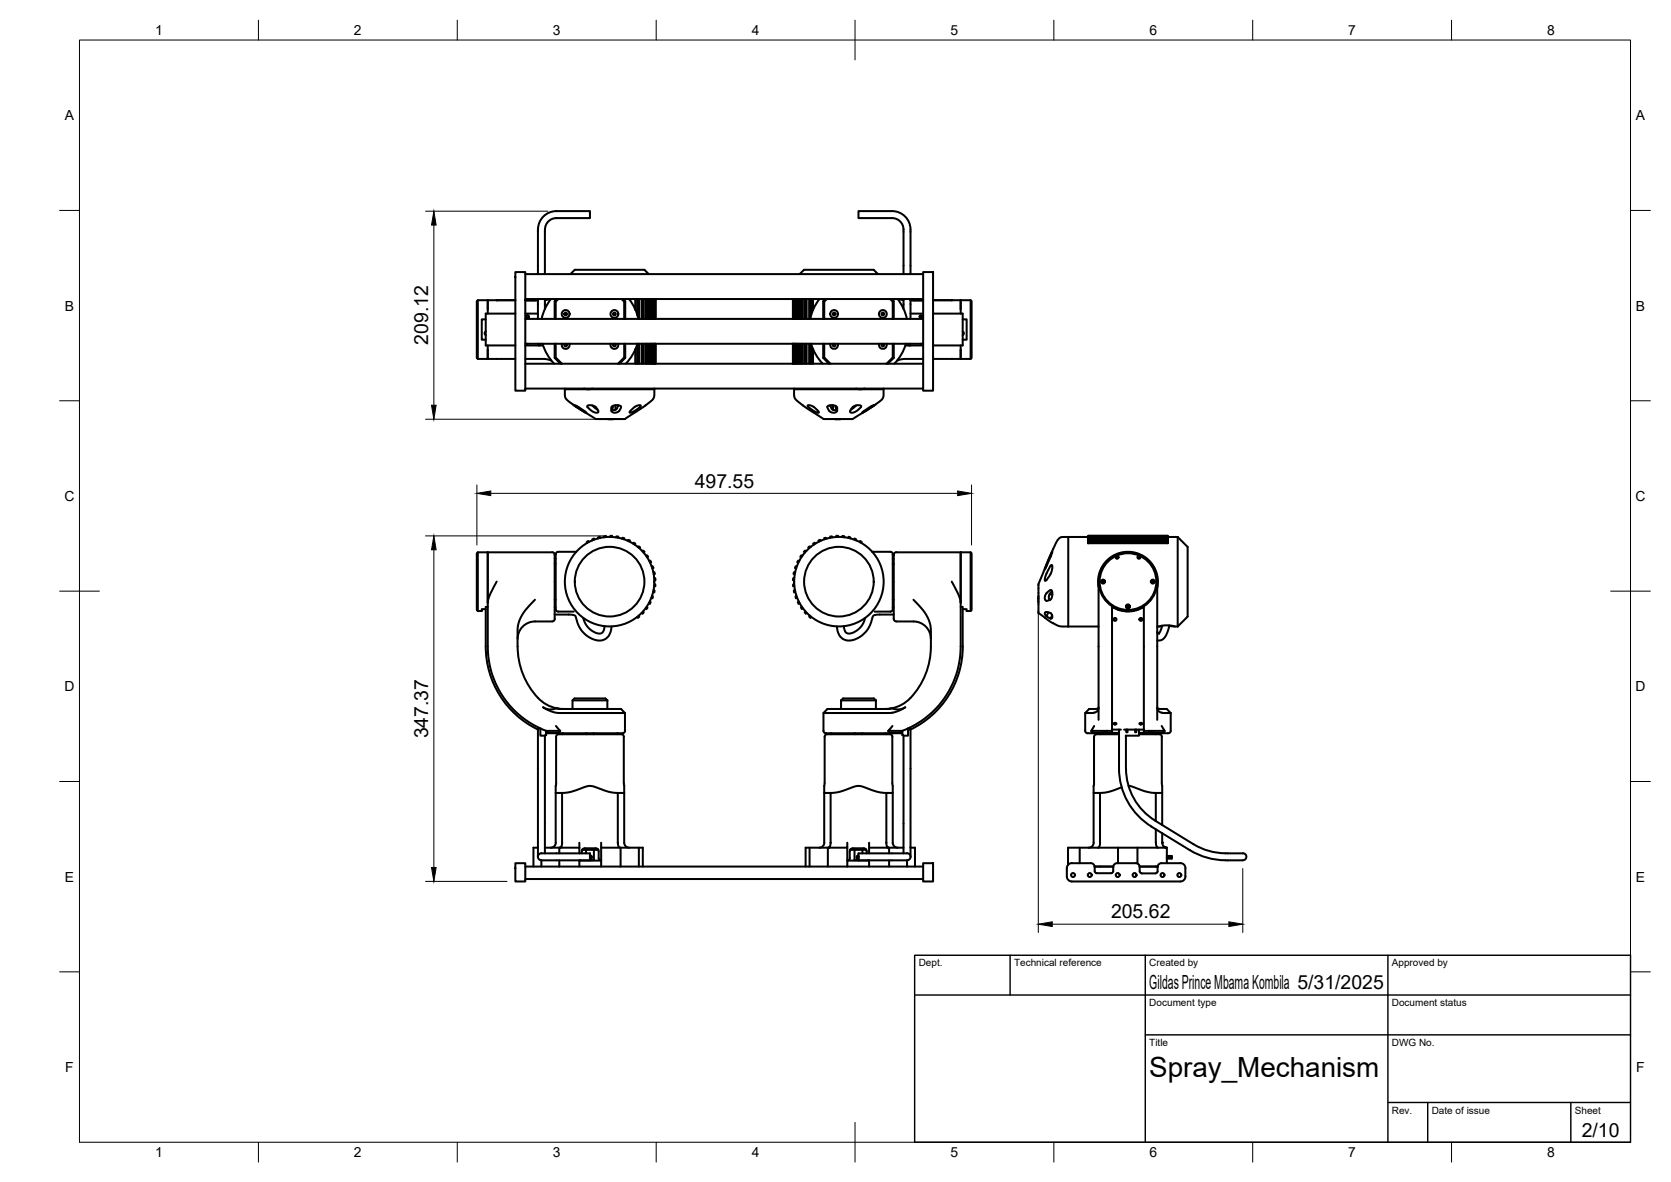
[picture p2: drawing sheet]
<svg xmlns="http://www.w3.org/2000/svg" width="420mm" height="297mm" viewBox="0 0 420 297" stroke-linecap="round" stroke-linejoin="round" font-family="sans-serif">
<!-- layer: Visible -->
<g fill="none" stroke="#000" stroke-width=".51">
<path d="M139.9 53.1h8.4v1.7h-8.4M139.9 54.8a2.98 2.98 0 0 0-2.9 3.5v10.6M139.9 53.1a4.7 4.7 0 0 0-4.6 5.2v10.6M120.1 75.4v14.8M122.6 75.4v3.4M122.6 75.4h-2.5a2.65 2.65 0 0 0-.2 2.1v10.6a2.76 2.76 0 0 0 .2 2.1h2.5M122.6 75.4h7h-4.7M129.6 78.8h-7.5v8h7.5M129.6 68.4h2.5v29.8h-2.5zM132.1 75.4h3.2M132.1 75.4h2.4zM132.1 78.8h3.2"/>
<path d="M132.1 68.9h100M132.1 75.1h100M134.5 75.4h.8M135.3 75.1v5M137 75.1v2.5M138.3 75.1l-1.3 .3M138.5 75.1a12.5 12.5 0 0 0-2.3 5M140 75.1l-.5 .6v4.4M140.4 75.1l-.7 .7v4.3M143.4 68.9l1.1-1.1h17.5l1.1 1.1M156.3 75.1l.7 .7v4.3M156.7 75.1l.5 .6v4.4"/>
<path d="M158.2 75.1a12.5 12.5 0 0 1 2.3 5M159.8 75.1v2.8M160.3 75.1v4.1M160.4 75.1v4.6M160.7 75.1v5M161.4 75.1v5M161.6 75.1v5M161.9 75.1v5M162.3 75.1v5M162.6 75.1v5M162.8 75.1v5M163.2 75.1v5"/>
<path d="M163.4 75.1v5M163.6 75.1v5M163.8 75.1v5M164.1 75.1v5M164.2 75.1v5M164.5 75.1v5M164.6 75.1v5M164.8 75.1v5M199.4 75.1v5M199.6 75.1v5M199.7 75.1v5M200 75.1v5"/>
<path d="M200.1 75.1v5M200.4 75.1v5M200.6 75.1v5M200.8 75.1v5M201 75.1v5M201.1 68.9l1.1-1.1h17.5l1.1 1.1M201.4 75.1v5M201.6 75.1v5M201.8 75.1v5M202.3 75.1v5M202.6 75.1v5M202.8 75.1v5"/>
<path d="M203.5 75.1v5M203.8 75.1v4.6M203.9 75.1v4.1M204.4 75.1v2.8M204.4 75.1v2.7M206.1 75.1a12.5 12.5 0 0 0-2.4 5M207.5 75.1l-.5 .6v4.4M207.9 75.1l-.7 .7v4.3M223.8 75.1l.7 .7v4.3M224.2 75.1l.5 .6v4.4M225.7 75.1a12.5 12.5 0 0 1 2.3 5M225.9 75.1l1.3 .3"/>
<path d="M227.2 68.9v-10.6a2.95 2.95 0 0 0-2.9-3.5h-8.4v-1.7h8.4a4.7 4.7 0 0 1 4.6 5.2v10.6M227.2 75.1v2.5M228.9 78.8h3.2M228.9 75.1v5M228.9 75.4h3.2M228.9 75.4h.8M229.7 75.4h2.4zM232.1 68.4h2.5v29.8h-2.5zM232.1 75.4h-3.2M234.6 78.8h7.5v8h-7.5M239.3 75.4h-4.7h7M241.6 75.4v3.4"/>
<path d="M241.6 75.4h2.5a2.65 2.65 0 0 1 .2 2.1v10.6a2.76 2.76 0 0 1-.2 2.1h-2.5M244.1 75.4v14.8M122.1 80.2h-1v5.2h1M122.2 83.3l-.3 .5 .3 .4M122.6 86.8v3.4M122.6 90.2h7M132.1 90.2h5l1.5 .4M132.1 86.8h4.4M132.1 80.1h100M132.1 86.4h100M132.1 91.4h100M132.1 97.6h100"/>
<path d="M132.5 86.4h.3M135.3 86.4v.4M135.8 86.4v.4M136.4 86.4a12.5 12.5 0 0 0 2.9 5M139.5 86.4v3.5l1.4 1.5M139.7 86.4v3.4l1.6 1.6M141.3 86.4a.98 .98 0 0 0 .9 1.3 .98 .98 0 0 0 1-1.3M142 97.8h5.3M142 97.8v1.2a3 3 0 0 0 2 2.6l5.8 3.7h7.3a41.7 41.7 0 0 0 7-4.9l.4-.8v-1.8M142 97.6v.2M142.1 86.4a.35 .35 0 0 0-.1 .5 .35 .35 0 0 0 .5 0 .35 .35 0 0 0-.1-.5M148.5 97.8h16"/>
<path d="M149 97.6l-.9 .3-1.3-.3M153.6 86.4a.98 .98 0 0 0 .9 1.3 .98 .98 0 0 0 .9-1.3M154.3 86.4a.35 .35 0 0 0-.1 .5 .35 .35 0 0 0 .6 0 .35 .35 0 0 0-.1-.5M157 86.4v3.4l-1.6 1.6M157.2 86.4v3.5l-1.5 1.5M159.8 87.7v3.7M160.3 86.4v5M160.3 86.4a12.5 12.5 0 0 1-2.9 5M160.4 86.4v5M160.7 86.4v5M161.4 86.4v5M161.6 86.4v5"/>
<path d="M161.9 86.4v5M162.3 86.4v5M162.6 86.4v5M162.8 86.4v5M163.2 86.4v5M163.4 86.4v5M163.6 86.4v5M163.8 86.4v5M164.1 86.4v5M164.2 86.4v5M164.5 86.4v5M164.5 97.6v.2"/>
<path d="M164.6 86.4v5M164.8 86.4v5M199.4 86.4v5M199.6 86.4v5M199.7 97.8h16M199.7 97.8v1.2a3.3 3.3 0 0 0 2 2.8l5.4 3.5h7.3l1.6-1a30.1 30.1 0 0 0 5.9-4.1l.3-.9v-1.5M199.7 86.4v5M199.7 97.6v.2M200 86.4v5M200.1 86.4v5M200.4 86.4v5M200.6 86.4v5"/>
<path d="M200.8 86.4v5M201 86.4v5M201.4 86.4v5M201.6 86.4v5M201.8 86.4v5M202.3 86.4v5M202.6 86.4v5M202.8 86.4v5M203.5 86.4v5M203.8 86.4v5M203.9 86.4a12.5 12.5 0 0 0 2.9 5M203.9 86.4v5"/>
<path d="M204.4 87.7v3.7M204.4 87.8v3.6M207 86.4v3.5l1.4 1.5M207.2 86.4v3.4l1.6 1.6M208.8 86.4a.98 .98 0 0 0 .9 1.3 .98 .98 0 0 0 1-1.3M209.6 86.4a.35 .35 0 0 0-.1 .5 .35 .35 0 0 0 .5 0 .35 .35 0 0 0-.1-.5M215.3 97.6l1.2 .3 .9-.3M216.9 97.8h5.3M221.1 86.4a.98 .98 0 0 0 .9 1.3 .98 .98 0 0 0 .9-1.3M221.8 86.4a.35 .35 0 0 0-.1 .5 .35 .35 0 0 0 .6 0 .35 .35 0 0 0-.1-.5M222.2 97.6v.2M224.5 86.4v3.4l-1.6 1.6"/>
<path d="M224.7 86.4v3.5l-1.5 1.5M227.6 86.8h1.3M227.8 86.4a12.5 12.5 0 0 1-2.9 5M228.4 86.4v.4M228.9 86.8h3.2M228.9 86.4v.4M231.4 86.4h.3M232.1 90.2h-5l-1.5 .4M234.6 90.2h7M241.6 86.8v3.4M242.1 83.3l.3 .5-.3 .4M242.1 80.2h1v5.2h-1"/>
<path d="M144.5 101.8l1.1 .5 1.8 1.4-1.3-.7zM147.7 102a1.88 1.88 0 0 1 2.7 1.6 2.58 2.58 0 0 1-2.7-1.6zM148.9 101.9l1.4 1M152.7 105.3h1.6M153.8 102.2a1.89 1.89 0 0 1 2.4 0 1.43 1.43 0 0 1-.9 1.4 1.43 1.43 0 0 1-1.6-.3zM154.7 101.8v1.2M155.4 101.8a.98 .98 0 0 1-.4 1 .98 .98 0 0 1-1.1 0l.2-.8M158.5 103.3a2.66 2.66 0 0 1 2.6-1.4 4.7 4.7 0 0 1-2.8 1.8zM203.1 101.9a2.86 2.86 0 0 1 2.8 1.8 3.9 3.9 0 0 1-2.8-1.7zM208 102.1a1.78 1.78 0 0 1 2.5 .4 1.05 1.05 0 0 1-.5 1.2 1.05 1.05 0 0 1-1.4-.3l-.4-.6zM208.8 101.8a.98 .98 0 0 0 .4 1 .98 .98 0 0 0 1.1 0l-.2-.8M209.4 101.8v1.2"/>
<path d="M209.9 105.3h1.6M214.4 102.3a1.71 1.71 0 0 1 2.1-.2v.1a2.55 2.55 0 0 1-2.7 1.4zM215.3 101.9l-1.4 1M216.7 103.7l1.9-1.4 1.1-.5-1.6 1.2zM120.1 138.8v14.8M122.6 138.8h-2.5a2.65 2.65 0 0 0-.2 2.1v10.6a2.76 2.76 0 0 0 .2 2.1h1v-.5h1M122.6 138.8v12.7l.5-1.8 1.8-3.5M122.6 138.8v23.7a22.6 22.6 0 0 0 14.8 21.2M122.6 138.8h16.3l.4 .2 .2 .4M139.5 139.4v15.1a1.27 1.27 0 0 1-.6 1.7h-4.4a4.4 4.4 0 0 0-4.3 4.3M139.5 139.4h.2M140.3 138.7h4.6"/>
<path d="M140.3 138.7a1.29 1.29 0 0 0-.6 1.7v11.6a1.29 1.29 0 0 0 .6 1.7M148 136.2l-.1-.3-.4 .3 .1 .3M149.4 135.6v-.3l-.5 .2v.3M150.9 135.2l-.1-.3-.4 .1v.3M152.4 135v-.3l-.5 .1-.1 .2M153.4 134.9l.1-.2 .4-.1v.3M154.9 135.1l.1-.3h.5l-.1 .3M156.3 135.4l.2-.3 .5 .1-.2 .3M157.8 135.9l.2-.2 .4 .1-.2 .3M159.1 136.6l.2-.2 .4 .2-.2 .2M160.4 137.4l.2-.1 .4 .3-.3 .2M161.5 138.5l.2-.1 .4 .3-.3 .1"/>
<path d="M162.4 139.6h.3l.3 .3-.3 .1M201.8 139.6h-.3l-.3 .3 .3 .1M202.7 138.5l-.2-.1-.4 .3 .3 .1M203.8 137.4l-.2-.1-.4 .3 .3 .2M205.1 136.6l-.2-.2-.5 .2 .3 .2M206.4 135.9l-.2-.2-.4 .1 .2 .3M207.9 135.4l-.2-.3-.5 .1 .2 .3M209.3 135.1l-.1-.3h-.5l.1 .3M210.3 134.9v-.3l.4 .1 .1 .2M211.8 135v-.3l.5 .1v.2M213.3 135.2l.1-.3 .4 .1v.3M214.8 135.6v-.3l.5 .2v.3"/>
<path d="M216.2 136.2l.1-.3 .4 .3-.1 .3M219.3 138.7h4.6a1.3 1.3 0 0 1 .6 1.7v11.6a1.31 1.31 0 0 1-.6 1.7h-4M224.5 139.4h.2M224.7 139.4v15.1a1.25 1.25 0 0 0 .7 1.7h4.3a4.4 4.4 0 0 1 4.4 4.3M241.6 138.8h2.5a2.65 2.65 0 0 1 .2 2.1v10.6a2.76 2.76 0 0 1-.2 2.1h-1v-.5h-1M241.6 138.8v12.7l-.5-1.8-1.8-3.5M241.6 138.8v23.7a22.6 22.6 0 0 1-14.8 21.2M241.6 138.8h-16.2l-.5 .2-.2 .4M244.1 138.8v14.8M264.5 138.6l-.2 1-1.6 3.5zM268.6 134.9v22.5M268.6 134.9h5v1.6h20.1v-1.6h2.4"/>
<path d="M268.6 134.9h-1.4a2.2 2.2 0 0 0-1.8 1.8l-4.3 10.1v7.3l3.8 2.6a4.9 4.9 0 0 0 3.7 .7M273.6 136.2v-.3h20l.1 .3M273.6 134.7h20M273.6 134.9v-.1h20v.1M273.6 134.8h20M273.6 135.3v-.3h20v.3M273.6 135v-.1h20v.1M273.6 135.5h20v.3h-20zM273.6 135.5v-.2h20v.2M273.6 136.5v-.3h20v.3M273.6 135.8v.1M293.6 135.8v.1"/>
<path d="M296.1 134.9v22.5M296.1 134.9l2.5 2.5v17.5l-2.5 2.5M122.6 152.5h-.5v10a23.2 23.2 0 0 0 13.2 20.9l.2-.5M134.5 150.7a12.8 12.8 0 0 0-4.3 6.5l-.1 5.3M139.5 154.4h3.8l1.3 .4a8.1 8.1 0 0 0 4.7 5.9 3 3 0 0 0 4.4-2.6l.1-.7M139.5 150.7h.2M139.5 141.7h.2M139.5 152.7h.2M139.5 140.4h.2M140.3 153.7h4M146.7 155.3a4.7 4.7 0 0 0 4.5 3.9l.5-.6 .3-1.2M160.7 154.7v.3l-.3 .3-.1-.3"/>
<path d="M161.7 153.6l.2 .3-.3 .3-.2-.2M162.6 152.4l.2 .3-.2 .4-.3-.2M163.2 140.9h.3l.2 .4-.3 .1M163.4 151.1l.2 .2-.2 .5-.2-.2M163.8 142.3h.3l.2 .4-.3 .1M164 149.7l.2 .2-.1 .5-.3-.2M164.3 143.7l.2 .1 .2 .4h-.3M164.3 148.3l.3 .1-.1 .5-.3-.2M164.5 145.3h.3v.5l-.3-.1M164.5 146.8l.3 .1v.4h-.3M199.7 146.8l-.3 .1v.4h.3M199.7 145.3h-.3v.5l.3-.1"/>
<path d="M199.9 148.3l-.3 .1 .1 .5 .3-.2M199.9 143.7l-.3 .1-.1 .4h.3M200.2 149.7l-.2 .2 .1 .5 .3-.2M200.4 142.3h-.3l-.2 .4 .3 .1M200.8 151.1l-.2 .2 .2 .5 .2-.2M201 140.9h-.3l-.3 .4 .3 .1M201.5 152.4l-.1 .3 .2 .4 .2-.2M202.5 153.6l-.2 .3 .3 .3 .2-.2M203.5 154.7v.3l.3 .3 .1-.3M217.5 155.3a4.6 4.6 0 0 1-4.4 3.9l-.6-.5-.3-1.3M224.5 150.7h.2M224.5 141.7h.2"/>
<path d="M224.5 152.7h.2M224.5 140.4h.2M224.7 154.4h-3.8a1.37 1.37 0 0 0-1.7 1.5 6.3 6.3 0 0 1-6.4 5 3.3 3.3 0 0 1-2.4-3.5M229.7 150.7a12.8 12.8 0 0 1 4.3 6.5l.1 1.2a25.5 25.5 0 0 1-1 9.9l-.8 2.2-1.2 2.1-2.2 2.8M241.6 152.5h.5v10a23.1 23.1 0 0 1-13.2 20.9l-.2-.5M261.1 150v1.2M261.1 151.2v.2M261.1 149.8v.2M263.1 154.9l-.1-.2a.54 .54 0 0 1-.2-.8 .54 .54 0 0 1 .9 0l.7 .4a.7 .7 0 0 1-.2 1.2M263.1 154.9l1.1 .6M263.4 148.8l.5-.4a.42 .42 0 0 1 .5 0 .42 .42 0 0 1 .2 .5 1.53 1.53 0 0 1-1.6 2.1 1.43 1.43 0 0 1 .4-2.2zM263.6 153.9l-.5 1"/>
<path d="M263.9 149.4h.7M264.3 142.1l.1-.1a1.47 1.47 0 0 1 0 1.7l-1 1.7a.48 .48 0 0 1-.7 .5 6.9 6.9 0 0 1 1.6-3.8zM264.5 148.6a1.47 1.47 0 0 0-.5 2.2M264.5 154.6l-.3 .9M268.6 157.4h7.6M276.2 146.2v34.7M276.2 147.5a7.5 7.5 0 0 1 7.5-8.8 7.5 7.5 0 0 1 7.3 9M281.1 153.1v.1M281.5 153.2v.2M283.1 152.3l.1-.1v.4M283.2 153.5v.1M283.4 152v.9"/>
<path d="M283.4 153.6v.1M283.8 152v.9M283.8 153.6v.1M283.8 152.3h-.4M284.6 153.5v.1M285 153.4v.2M285.7 153.2v.2M286.1 153.1v.1M287.6 152.5v30.9M287.6 152.5a7.5 7.5 0 0 1-8 0v30.9M291 146.2v34.7M291.6 157.4a7.3 7.3 0 0 1 3.6 0"/>
<path d="M292.2 157.4h-1.2M292.2 157.2l-.8 2-.4-.3 .5 .3M294 157.3l2.1 .1M294 157.2l-.2 1.1a2.91 2.91 0 0 1-2.5 2.7l-.3-.1M130.2 162.5a18.2 18.2 0 0 0 6.7 14.2 8.8 8.8 0 0 0 4.8 1.5M144 176h8.7M152.7 176a2.34 2.34 0 0 0-2.3-.5h-5.9l-.5 .5v2.2M152.7 176v2.2M157.1 179.2h-16.9l-1.7-.5-1.9-1a3.6 3.6 0 0 0 3.4 .3l.8 .2h15.3l1 1v4.4M207.1 179.2h16.9l1.7-.5 1.9-1a3.6 3.6 0 0 1-3.4 .3l-.8 .2h-15.4l-.9 1v4.4M211.5 176h8.7M211.5 176a2.34 2.34 0 0 1 2.3-.5h5.9l.5 .5"/>
<path d="M211.5 176v2.2M220.2 176v2.2M228.9 175.4a8.8 8.8 0 0 1-6.4 2.8M275.3 178.2h-1.4l-1 1v4.4M275.3 178.2h.1M276.2 178l-.8 .2M276.2 177.7a1.66 1.66 0 0 1-2.2 1.5h-1.1M291 177.7a1.45 1.45 0 0 0 1.7 1.5M291 178l.9 .2M291.9 178.2h.1M291.9 178.2h1.5l1 1M292.7 179.2h.1"/>
<path d="M292.7 179.2h1.7M294.4 179.2v4.4M135.2 183.3l.1 32M135.9 183.1h.1M136 183.1h-.1v1.8h1.2v-.2h.2v-1M137 184.9v29.5M137.4 183.7v.5l.9-.1a3.8 3.8 0 0 0 2.4-.1l.2-.3M139.7 199.3h1.6v12.5a.95 .95 0 0 1-.6 1.2h5M139.8 182.4l1.1 1.3h-3.5M139.8 196.8l-.1 15a1.26 1.26 0 0 1-1.2 1.2M141.3 199.3l2.8-.5a14 14 0 0 1 4.7-1.3l4.2 1.5 2.3 .3M141.4 184.3v.2"/>
<path d="M141.5 184.3h-.1M141.5 184.3h.1M147.4 184.3h.1M147.5 184.3v.2M149.2 184.3v.2M149.3 184.3h-.1M155.2 184.3h.1M155.2 184.3v.2M156.2 184.5h-14.7a1.32 1.32 0 0 0-1.7 .6v11.7M156.2 184.5a.59 .59 0 0 1 .6 .7l.2 14.1M157.2 183.6a1.29 1.29 0 0 1-1.7 .7l-18.1-.1M207.1 183.6a1.25 1.25 0 0 0 1.6 .7l18.1-.1"/>
<path d="M208.9 199.3l2.7-.5a14 14 0 0 1 4.7-1.3l4.2 1.5 2.4 .3M209 184.3v.2M209 184.3h.1M214.9 184.3h.1M215 184.3v.2M216.7 184.3v.2M216.8 184.3h-.1M222.7 184.3h.1M222.8 184.3v.2M223.3 183.7l.1 .1a1.14 1.14 0 0 0 1.2 .4l1.9-.2 .3 .2v-.5M224.4 185.2l.1 26.6a1.26 1.26 0 0 0 1.2 1.2M224.4 185.1a1.29 1.29 0 0 0-1.7-.6h-13.7a1.29 1.29 0 0 0-1.7 .7l-.1 14.1"/>
<path d="M224.4 182.4l-1.1 1.3h3.5M224.5 199.3h-1.6v12.5M227.2 184.9v29.5M228.2 183.1h.1v1.8h-1.2v-.2h-.2v-1M228.3 183.1h.1M229 183.3l-.1 32M272.9 183.6l.1 .5 .5 .2M273.5 184.3h5.5M274.4 183.7l.5 .4 2.9-.1 1.2 .3M275 199.3h1.6v12.5a1.18 1.18 0 0 1-.5 1.2M275 197.5v14.3M275.1 182.4l-.7 1.3h5.2"/>
<path d="M276.7 184.3v.2M276.8 184.3h-.1M279 184.3h2.4M279.6 183.4v.8h1.8M279.6 183.4h2.2M280 181.8a.33 .33 0 0 1 .4-.2 .33 .33 0 0 1 .2 .4h-.4zM281.4 184.5h-4.6a1.32 1.32 0 0 0-1.7 .6l-.1 12.4M281.4 183.4v9.7a17.2 17.2 0 0 0 8.1 14.6l9.7 5.9a22.4 22.4 0 0 0 12.7 2.6h.6M282 197.9a13.2 13.2 0 0 1-5.4 1.4M282.6 183.4h5M283.1 184.9v8.2a15.4 15.4 0 0 0 7.3 13.1l9.7 6a20.6 20.6 0 0 0 11.8 2.2h.6M283.2 183.4v.6h.3v-.6"/>
<path d="M283.3 183.4v.6M283.7 197.5l1.7 .4a12.7 12.7 0 0 0 5.2 1.4v7M285.4 183.4v.6h.3v-.6M285.6 183.4v.6M286.4 183.4v1.5h-3.3M286.4 184.5h5.1M286.4 184.3h1.8M286.5 181.8a.33 .33 0 0 1 .4-.2 .33 .33 0 0 1 .2 .4h-.5zM287.6 183.4v.8h-1.2M290.5 184.3h.1M290.5 184.3v.2M290.6 199.3h1.6v8"/>
<path d="M291.5 184.5a.59 .59 0 0 1 .6 .7l.1 14.1M292.1 182.4l.7 1.3h-5.2M292.8 183.7l-.1 .2a2.27 2.27 0 0 1-1.9 .3l-1.4-.2-1.2 .3M294.4 183.6a1.27 1.27 0 0 1-1.7 .7h-4.5M129.6 216.9h2.5v4.6h-2.5zM132.1 217.8h100M135.3 213h-1.2v4.8M136.1 214.4h12.2v1.8M136.1 214.4a.88 .88 0 0 0-.8 .9 .88 .88 0 0 0 .8 .9M137 213h3.7M140.6 213v1.4M140.6 216.2v1.6"/>
<path d="M141.4 211.8h.1M145.7 211.8v1.2M145.7 213v1.4M145.7 216.2v1.6M146 216.2l-.3 .1M146.3 214.4a.93 .93 0 0 1 .7-1.2h2.8a.75 .75 0 0 1 .7 .7l.1 2 .6 .4h-5.5M146.4 213.5h4M147.3 213.6v.8M147.4 213.5h-.1M148.3 214.9a.5 .5 0 0 1 .5 .5 .5 .5 0 0 1-.5 .5M149.3 216.2h-13.2v1.6M149.3 213.5v2.6"/>
<path d="M151.2 211.8v1.2h10.4v4.8M151.2 213v4.8M155.4 211.8h.1M156 213a.93 .93 0 0 1-.7-1.2v-12.5h1.7v12.5a1.26 1.26 0 0 0 1.2 1.2M156 213v4.8M160.6 213v4.8M203.6 213v4.8M208.2 213v4.8M208.2 213h-5.6v4.8M208.9 211.8a.93 .93 0 0 1-.7 1.2h4.8v-1.2M208.9 211.8v-12.5h-1.7l.1 12.5a1.26 1.26 0 0 1-1.3 1.2M208.9 211.8h.1"/>
<path d="M213 213v4.8M213.8 213.5h4M214.9 216.2h13.2M214.9 213.5v2.6M215.9 214.9a.5 .5 0 0 0-.5 .5 .5 .5 0 0 0 .5 .5M216.8 213.5h.1M216.9 213.6v.8M217.9 214.4a.91 .91 0 0 0-.7-1.2h-2.8a.79 .79 0 0 0-.7 .7l-.1 2-.5 .4h5.4M218.2 216.2l.3 .1M218.5 211.8v1.2h5a.95 .95 0 0 1-.6-1.2M218.5 213v1.4M218.5 216.2v1.6"/>
<path d="M222.9 211.8h.1M223.5 213h3.7M223.6 213v1.4M223.6 216.2v1.6M228.1 216.2v1.6M228.1 216.2a.9 .9 0 0 0 .8-1.1 .9 .9 0 0 0-1.2-.7h-11.8v1.8M228.9 213h1.2v4.8M232.1 216.9h2.5v4.6h-2.5zM271.5 213v3.9M275 211.8a1.26 1.26 0 0 1-1.3 1.2M275.2 217.8h4.7zM281.1 213v3.9"/>
<path d="M286 213v4M286.5 217.8h4.6zM286.6 219v-1.1a.97 .97 0 0 0-1-1h-4.7a1.01 1.01 0 0 0-1 1v1l-.2 .5h-4l-.4-.2v-1.3a1.01 1.01 0 0 0-1.1-1h-4.7a1.22 1.22 0 0 0-1.3 1.3v2.1a1.26 1.26 0 0 0 1.3 1.2h27.3a1.26 1.26 0 0 0 1.3-1.2M286.6 219l.2 .4 .3 .1M287.1 219.5h3.5M290.6 208.4v3.4M290.6 211.8a1.18 1.18 0 0 0 .6 1.2M291.1 219l-.1 .2-.4 .3M292.2 209.4v2.4a1.29 1.29 0 0 0 1.2 1.2h-24.9v4.4M293.4 215.1h1.2v.3h-1.2M293.4 215.5h1.2v.3h-1.2M293.4 213v3.9"/>
<path d="M298 218.2v2.1M298.1 218.2a1.26 1.26 0 0 0-1.3-1.3h-4.7a.97 .97 0 0 0-1 1v1.1M312.5 214.4a.88 .88 0 0 1 .9 .9 .88 .88 0 0 1-.9 .9M132.1 220.9h100"/>
<circle cx="132.6" cy="79.6" r=".34"/>
<circle cx="142.2" cy="78.9" r=".98"/>
<circle cx="142.2" cy="78.9" r=".35"/>
<circle cx="154.5" cy="78.9" r=".98"/>
<circle cx="154.5" cy="78.9" r=".35"/>
<circle cx="209.7" cy="78.9" r=".35"/>
<circle cx="209.7" cy="78.9" r=".98"/>
<circle cx="222" cy="78.9" r=".35"/>
<circle cx="222" cy="78.9" r=".98"/>
<circle cx="231.6" cy="79.6" r=".34"/>
<circle cx="153.3" cy="146.2" r="11.3"/>
<circle cx="153.3" cy="146.2" r="8.8"/>
<circle cx="210.9" cy="146.2" r="8.8"/>
<circle cx="210.9" cy="146.2" r="11.3"/>
<circle cx="277.4" cy="146.2" r=".5"/>
<circle cx="277.4" cy="146.2" r=".24"/>
<circle cx="280.4" cy="155.7" r=".37"/>
<circle cx="280.9" cy="140" r=".37"/>
<circle cx="280.9" cy="140" r=".24"/>
<circle cx="283.6" cy="146.2" r="7.4"/>
<circle cx="283.6" cy="152.4" r=".5"/>
<circle cx="283.6" cy="146.2" r="7.1"/>
<circle cx="286.4" cy="140" r=".37"/>
<circle cx="286.4" cy="140" r=".24"/>
<circle cx="286.9" cy="155.7" r=".37"/>
<circle cx="289.9" cy="146.2" r=".5"/>
<circle cx="289.9" cy="146.2" r=".24"/>
<circle cx="148.5" cy="215.6" r=".16"/>
<circle cx="148.5" cy="215.2" r=".16"/>
<circle cx="215.7" cy="215.2" r=".16"/>
<circle cx="215.7" cy="215.6" r=".16"/>
<circle cx="269.8" cy="219.9" r=".5"/>
<circle cx="274" cy="219.9" r=".5"/>
<circle cx="281" cy="219.9" r=".5"/>
<circle cx="285.3" cy="219.9" r=".5"/>
<circle cx="292.3" cy="219.9" r=".5"/>
<circle cx="296.5" cy="219.9" r=".5"/>
</g>
<g fill="#000">
<circle cx="124.9" cy="75.4" r=".25"/>
<circle cx="239.3" cy="75.4" r=".25"/>
<circle cx="292.2" cy="211.8" r=".25"/>
</g>
<!-- layer: BORDER -->
<g fill="none" stroke="#000" stroke-width=".25">
<path d="M20 10.1h390v276.9h-390zM65 5.1v5M115 5.1v5M165 5.1v5M215 5.1v10M265 5.1v5M315 5.1v5M365 5.1v5M15 52.9h5M410 52.9h5M15 100.7h5M410 100.7h5"/>
<path d="M15 148.6h10M405 148.6h10M15 196.4h5M410 196.4h5M15 244.2h5M410 244.2h5M65 287v5M115 287v5M165 287v5M215 282.1v9.9M265 287v5M315 287v5"/>
<path d="M365 287v5"/>
</g>
<!-- layer: TITLEBLOCK -->
<path d="M230 240.1h180v46.9h-180zM230 250h180M254 240.1v9.9M288 240.1v46.9M349 240.1v46.9M288 260.1h122M349 277.1h61M359 277.1v9.9M395 277.1v9.9" fill="none" stroke="#000" stroke-width=".36"/>
<!-- layer: FD_Dimensions -->
<path d="M107 53.1h30.8M109.1 56.6v45.2M107 105.4h43.9M107 134.7h44.8M109.1 138.2v79.8M119.9 121.9v15.1M123.4 124h117.4M244.3 121.9v15.1M261.1 153.3v81M312.5 218.3v16M107 221.5h20.5M264.6 232.2h44.4" fill="none" stroke="#000" stroke-width=".25"/>
<path d="M109.1 53.1l.6 3.5h-1.2zM108.5 101.8h1.2l-.6 3.6zM109.1 134.7l.6 3.5h-1.2zM119.9 124l3.5-.6v1.2zM240.8 123.4l3.5 .6-3.5 .6zM108.5 218h1.2l-.6 3.5zM261.1 232.2l3.5-.5v1.1zM309 231.7l3.5 .5-3.5 .6z" fill="#000" stroke="#000" stroke-width=".25"/>
<text font-size="7" x="289" y="270.6">Spray_Mechanism</text>
<g font-size="4.9">
<text x="107.6" y="86.6" transform="rotate(-90 107.6 86.6)">209.12</text>
<text x="174.7" y="122.5">497.55</text>
<text x="107.6" y="185.6" transform="rotate(-90 107.6 185.6)">347.37</text>
<text x="279.4" y="230.8">205.62</text>
<text x="289" y="248.5">Gildas Prince Mbama Kombila 5/31/2025</text>
<text x="397.7" y="285.7">2/10</text>
</g>
<g font-size="3.5">
<text x="39" y="8.8">1</text>
<text x="89" y="8.8">2</text>
<text x="139" y="8.8">3</text>
<text x="189" y="8.8">4</text>
<text x="239" y="8.8">5</text>
<text x="289" y="8.8">6</text>
<text x="339" y="8.8">7</text>
<text x="389" y="8.8">8</text>
<text x="16.3" y="30.2">A</text>
<text x="411.3" y="30.2">A</text>
<text x="16.3" y="78">B</text>
<text x="411.3" y="78">B</text>
<text x="16.2" y="125.9">C</text>
<text x="411.2" y="125.9">C</text>
<text x="16.2" y="173.7">D</text>
<text x="411.2" y="173.7">D</text>
<text x="16.3" y="221.6">E</text>
<text x="411.3" y="221.6">E</text>
<text x="16.4" y="269.4">F</text>
<text x="411.4" y="269.4">F</text>
<text x="39" y="290.8">1</text>
<text x="89" y="290.8">2</text>
<text x="139" y="290.8">3</text>
<text x="189" y="290.8">4</text>
<text x="239" y="290.8">5</text>
<text x="289" y="290.8">6</text>
<text x="339" y="290.8">7</text>
<text x="389" y="290.8">8</text>
</g>
<g font-size="2.5">
<text x="231" y="242.9">Dept.</text>
<text x="255" y="242.9">Technical reference</text>
<text x="289" y="242.9">Created by</text>
<text x="350" y="242.9">Approved by</text>
<text x="289" y="252.8">Document type</text>
<text x="350" y="252.8">Document status</text>
<text x="289" y="262.9">Title</text>
<text x="350" y="262.9">DWG No.</text>
<text x="350" y="279.9">Rev.</text>
<text x="360" y="279.9">Date of issue</text>
<text x="396" y="279.9">Sheet</text>
</g>
</svg>
